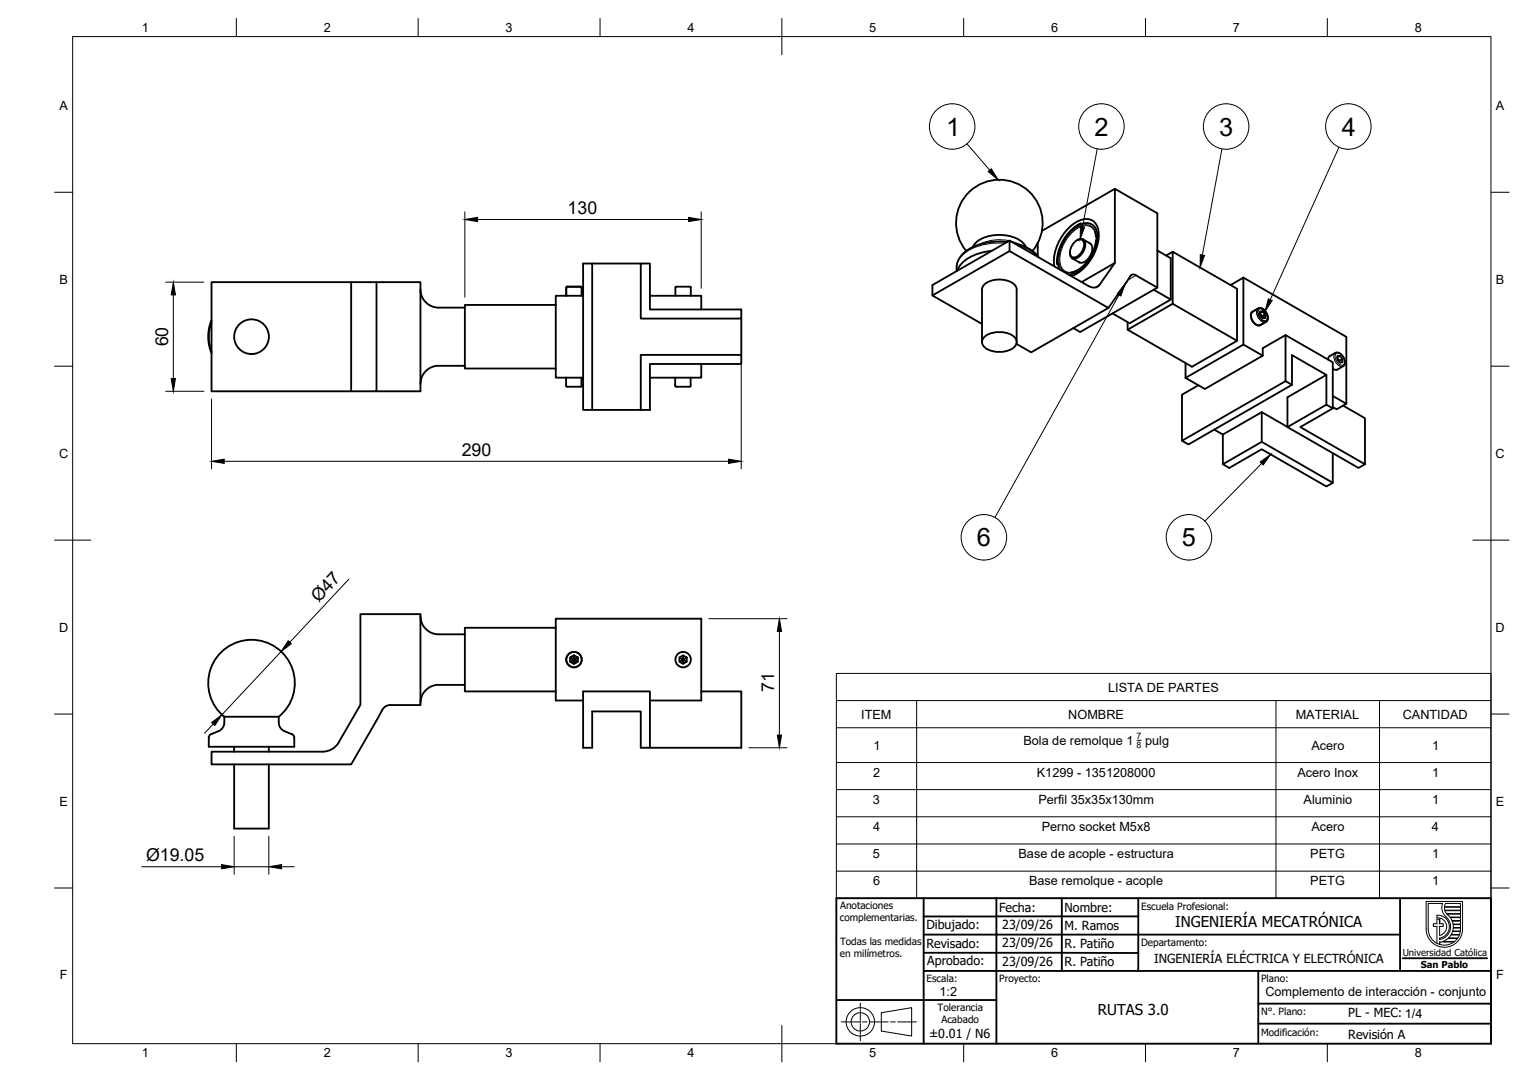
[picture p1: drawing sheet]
<svg xmlns="http://www.w3.org/2000/svg" width="420mm" height="297mm" viewBox="0 0 420 297" stroke-linecap="round" stroke-linejoin="round" font-family="sans-serif">
<!-- layer: Visible -->
<g fill="none" stroke="#000" stroke-width=".51">
<path d="M306.6 51.9l-20.1 11.6M96.6 77.6v30M103.5 77.6h-45.3v30h45.3v-30h12.1v30h-12.1M115.6 79.6a5 5 0 0 0 5 5M160.3 72.5h2.5v40.2h-2.5zM162.8 72.5h13.4M176.2 72.5h2.5v12.6h25.1v2.5h-27.6zM267.5 67.9a7.1 7.1 0 0 1 6.2-3.2 9.5 9.5 0 0 1 8 2.6l.4 .6M272.7 69a11.6 11.6 0 0 0-9.2 4.7l-.3 .8M277 66.6l-4.4-.1-3.2 .7a8 8 0 0 0-6.3 5.6l-.1 1.8M277.6 66.2l-21.2 12.2v2.9l13.6 7.8M277.6 69.1l-21.2 12.2"/>
<path d="M278.7 66.8l3.7 1.3a8.7 8.7 0 0 1 3.2 2.7M283.9 69a11.9 11.9 0 0 0-.9-16.3 11.9 11.9 0 0 0-16.4 0 11.9 11.9 0 0 0-.9 16.3M285.3 66.8v3.6M289.9 73.3a12.7 12.7 0 0 1 7.7-12.9 3.4 3.4 0 0 1 4.5 3.3 13 13 0 0 1-7.5 12.3M291.4 74.1a9.2 9.2 0 0 1 1.7-8.9 7.7 7.7 0 0 1 5.8-3.9 3.5 3.5 0 0 1 2.9 4.3 11.7 11.7 0 0 1-6.5 9.6l-1.5 .3M294.8 71l2 1.2M295.3 66.8a1.52 1.52 0 0 1 1.3-.9 1.52 1.52 0 0 1 1.4 .8 3.7 3.7 0 0 1-2.8 4.1 1.67 1.67 0 0 1-.8-2.5zM296.3 66l-.2 .1M296.3 66a1.38 1.38 0 0 1 1.8 0 1.38 1.38 0 0 1 .3 1.7 3.7 3.7 0 0 1-3.3 3.4 1.45 1.45 0 0 1-.9-1.6M297.2 61.4l-2.5 1.8-1.2 1.3-1.2 1.7-1.3 3-.3 1.7v1.8M297.8 65.8l2 1.2M299.7 66.9a2.59 2.59 0 0 1 0 3.5 2.59 2.59 0 0 1-3 1.7"/>
<path d="M301 63.6l.3 1.4M301.6 65.8l-.2-.9a.87 .87 0 0 1-.1 1.3l-.6 2.7-1.8 3.1-1.2 1.3-1.1 .8-2.1 .8M306.6 72.3l-9.2 5.3M312.4 75.7l5.8 3.4M312.4 75.7l-.4-.2a.92 .92 0 0 0-1.2 .4l-6 8.8-27.2-15.6v-2.9l21.7 12.4a2.17 2.17 0 0 0 3-.2l4.3-6.1v-20.4l11.6 6.8v20.4l-21.2 12.2-1.9-1.1M317.2 79.7l4.7 2.7M318.2 68.9l3.7 2.1v11.4l-11.3 6.5-4.7-2.7M322.5 69.2l-1.8 1.1M338.4 78.4l3.5-2v18.4M341.9 76.4l28.3 16.3v18.3M58.2 88.5a11.8 11.8 0 0 0 0 8.2M58.2 88.1a11.9 11.9 0 0 0 0 9"/>
<path d="M120.6 84.6h7.2M152.8 83.9h-25v17.5h25M155.7 81.4v-2.3a2.61 2.61 0 0 1 2.1-.2h2.1l.1 2.5M160.3 81.4h-7.5v22.5h7.5M176.2 97.6h27.6v2.5h-25.1v12.6h-2.5zM178.7 81.4h14.1v3.7M185.7 81.4v-2.3a2.63 2.63 0 0 1 2.1-.2h2.1v2.5M203.8 87.6v10M270 94.1v-14.5a3.2 3.2 0 0 1 2.9-2.5 6.4 6.4 0 0 1 6.3 1.5l.4 1-.1 14.5M270.8 92.6a6.8 6.8 0 0 1 8.4 .4 1.99 1.99 0 0 1-1 3 6.9 6.9 0 0 1-7.8-.9 1.78 1.78 0 0 1 .4-2.5zM304.8 84.7l-21.3 12.2-4-2.3M310.1 88.6v2.1"/>
<path d="M322.5 83.6l-12.4 7.1 17.7 10.2 12.3-7.2v-14.3l-17.6-10.2v14.4l17.6 10.1M326 99.9v4M346.5 85.7l.7-.1 .7 .9v1h-.7l-.7-.9zM346.5 86.4l.5 .6 .9-.5M346.5 89.4a2.45 2.45 0 0 1-2.6-2.7l.5-1 1.6-.9h.9l.9 .7 .7 1.2 .1 1.2-.3 .5-1.8 1M346.8 87h.2v.3M347.2 97.8v-2l6.3-3.6v12.6M347.2 85.6l-.7 .4M353.5 92.2l13 7.4v12.7M365.6 98l2.1-1.1 1 .5 .8 .9 .3 1.1-.2 1-1.9 1.2M365.6 98l-.4 .9M367.7 97.9h.7l.7 .8v1h-.7l-.7-.8z"/>
<path d="M367.7 98.6l.6 .6 .8-.5M368 99.3l.3-.1v.3M368.4 97.9l-.7 .4M120.6 100.6h7.2M120.6 100.6a5 5 0 0 0-5 5M155.7 106.1a2.46 2.46 0 0 0 2.1 .3h.7a1.31 1.31 0 0 0 1.4-.3M155.7 103.9v2.2M159.9 103.9v2.2M162.8 112.7h13.4M185.7 103.9v2.2M185.7 106.1l.2 .2M189.9 106.1a2.56 2.56 0 0 1-2.1 .3h-1.9"/>
<path d="M189.9 103.9v2.2M192.8 100.1v3.8h-14.1M326 103.9l15.9-9.1 5.3 3-15.9 9.2zM329.5 106l-4.5 2.5v12.7M336.3 119.5v8.2M346.9 113.4l-10.6 6.1-2.4-1.3M346.9 113.4l7.1 4M346.9 113.4v8.1M354 117.5l10.7-6.2 1.8 1-9 5.2 17.8 10.2-1.8 1zM355.3 105.8v-8.1l9.4 5.4-10.7 6.2v8.2M364.7 103.1v8.2M366.5 108.9l3.7 2.1-2.7 1.6-1-.6"/>
<path d="M366.5 101.4l.7 .3 .5-.1M369.3 111.6l6 3.4v12.7M325 121.2l28.5-16.4 1.8 1-28.5 16.4zM336.3 127.7l10.6-6.2 19.6 11.3-1.8 1-17.8-10.2-8.9 5.1zM366.5 124.6v8.2M115.6 169.5a5 5 0 0 0 5 5M120.6 174.5h7.2M152.8 172.7h-25v17.5h25M61.7 197.1h14.9M61.7 197.1a3.4 3.4 0 0 1-1.1 3.7l-2.6 1.2M76.6 197.1a3.4 3.4 0 0 0 1.1 3.7l2.6 1.2M76.7 197.1a11.9 11.9 0 0 0 1.2-17.3 11.9 11.9 0 0 0-17.4 0 11.9 11.9 0 0 0 1.2 17.3"/>
<path d="M105.1 195.2l-8.5 15h-38.4v-3.5h30.6M107.3 193.9h8.3v-25h-16.5v25l-6 10.3M107.3 193.9l-1.2 .3-1 1M120.6 188.4h7.2M120.6 188.3a5 5 0 0 0-5 5.1M156.8 180.8l1-.5 1 .5v1.2l-1 .6-1-.6zM156.8 182l1-.6v1.2M157.8 180.3v1.1l-1-.6M158.8 180.8l-1 .6 1 .6M160.3 192.7h-7.5v-22.5h40v22.5h-14.1M186.8 180.8l1-.5 1 .5v1.2l-1 .6-1-.6zM186.8 182l1-.6v1.2"/>
<path d="M187.8 180.3v1.1l-1-.6M188.8 180.8l-1 .6 1 .6M192.8 190.2h11v15.5h-27.6v-10h-13.4v10h-2.5v-15.5h18.4v15.5M58 201.9l-.6 .7v2.8h23.5v-2.8l-.6-.7M64.4 210.2v17.7h9.5v-17.7M64.4 205.4v1.3M73.9 205.4v1.3M93.1 204.2a5 5 0 0 1-4.3 2.5"/>
<circle cx="69.2" cy="92.6" r="4.8"/>
<circle cx="157.8" cy="181.4" r="2.13"/>
<circle cx="187.8" cy="181.4" r="2.13"/>
</g>
<!-- layer: Visible Narrow -->
<path d="M276.4 66.9a15.3 15.3 0 0 0-12.1 3.6l-1 1.8-.3 1.3M277.5 66.2a11.9 11.9 0 0 0-7.9 .9M277.8 66.3l2.2 .8M280 67.5a10.9 10.9 0 0 1 5.3 3.1M301 63.6a2.87 2.87 0 0 0-4.4-1 10.6 10.6 0 0 0-5.1 9.9 2.69 2.69 0 0 0 3 2.4M301.4 64.9a2.96 2.96 0 0 0-4.4-2.7 10.9 10.9 0 0 0-5.7 10.2 2.98 2.98 0 0 0 4.8 2.1 11.4 11.4 0 0 0 5.3-8.5M302.3 78.4l-1.3 .7M312.4 75.7l-2.3 1.4M346 84.8a2.45 2.45 0 0 0 1 3.6l1.1 .1M346.2 85a1.67 1.67 0 0 1 2.2 1.5 1.02 1.02 0 0 1 .1 1.3 1.02 1.02 0 0 1-1.3 .3 2.43 2.43 0 0 1-1-3.1zM367.2 97a2.45 2.45 0 0 0 1.1 3.6l1 .1M367.4 97.3a1.67 1.67 0 0 1 2.2 1.4 1.02 1.02 0 0 1 .1 1.3 1.02 1.02 0 0 1-1.3 .3 2.43 2.43 0 0 1-1-3z" fill="none" stroke="#000" stroke-width=".27"/>
<!-- layer: BORDER -->
<g fill="none" stroke="#000" stroke-width=".27">
<path d="M20 10.1h390v276.9h-390zM65 5.1v5M115 5.1v5M165 5.1v5M215 5.1v10M265 5.1v5M315 5.1v5M365 5.1v5M15 52.9h5M410 52.9h5M15 100.7h5M410 100.7h5"/>
<path d="M15 148.6h10M405 148.6h10M15 196.4h5M410 196.4h5M15 244.2h5M410 244.2h5M65 287v5M115 287v5M165 287v5M215 282.1v9.9M265 287v5M315 287v5"/>
<path d="M365 287v5"/>
</g>
<!-- layer: Title (ISO) -->
<g fill="none" stroke="#000" stroke-width=".51">
<path d="M230 247h180v40h-180zM254 252.1v14.9h20v-9.9h-20M254 252.1h20M254 247v5.1M274 252h39M274 252.1v5h111M274 247v5.1M292 247v20M313 247v20M385 247v20M230 275h44M254 262.1h59"/>
<path d="M254 267v20M346 267h-72v20M385.7 263.6h23.2M410 276h-64v5.5M410 267h-64v9M409.9 281.5h-63.9v5.5"/>
</g>
<circle cx="274" cy="257.1" r=".25" fill="#000"/>
<g fill="none" stroke="#000" stroke-width=".27">
<path d="M236.6 275.9v1.6M236.6 277.7v.5M236.6 278.5v2.1M242.3 278.5l8.4-1.4v7.9l-8.4-1.4zM231.4 281.1h5.1M236.6 280.8v.5M236.6 281.6v2M236.6 283.9v.5M236.6 284.6v1.6M237.2 281.1h1.2M239.1 281.1h5.1M244.9 281.1h1.3"/>
<path d="M246.8 281.1h5.2"/>
<circle cx="236.6" cy="281" r="3.9"/>
<circle cx="236.6" cy="281" r="2.53"/>
</g>
<!-- layer: TITLEBLOCK -->
<g fill="none" stroke="#000" stroke-width=".27">
<path d="M392.2 247.9h10v7.6a5 5 0 0 1-5 5 5 5 0 0 1-5-5zM395.1 252.5v-.8a3.2 3.2 0 0 1 3.4 2.8 3.2 3.2 0 0 1-2.6 3.5M395.1 252.5a2.44 2.44 0 0 1 2.7 2 2.44 2.44 0 0 1-1.9 2.8M395.9 257.3v-2.5h1v-.8h-1v-1.2h-.8v1.2h-1v.8h1v4.7M395.9 259.1v.7M396.7 258.9l1.4-.8h2.7l-.8 .8zM397.2 249.5h4.4v.8h-4.3zM397.2 249.4l.3-.9h4.1v.9h-4.4M397.3 250.5l.5 .8h3.8v-.8h-4.3M397.6 252.2a3.5 3.5 0 0 1 1.2 3.7 3.5 3.5 0 0 1-2.9 2.5v-.4M397.6 252.2l-1-1.4-.1-1.2 .2-1.1h-4v7a4.4 4.4 0 0 0 2.5 4 4.4 4.4 0 0 0 4.6-.4h-3.9M397.9 251.4h3.7v.8h-2.9l-.6-.6"/>
<path d="M398.8 252.4h2.8v.8h-2.3zM399 257.2h2.3l-.4 .8h-2.6zM399.3 253.3l2.3 .1v.8l-2-.1zM399.4 256.2h2.1l-.2 .8h-2.2zM399.6 254.3h2v.8h-2zM401.6 256.1v-.8h-2l-.1 .8h2.1"/>
</g>
<path d="M395.9 252.8v1.2M395.9 258v.4M395.9 259.1v.7M397.9 251.4l.2 .2" fill="none" stroke="#000" stroke-width=".36"/>
<!-- layer: Custom Tables -->
<path d="M230 185.2h180v61.8h-180zM230 192.7h180M252.1 192.7v54.3M350.9 192.7v54.3M379.3 192.7v54.3M230 200.2h180M230 209.7h180M230 217.2h180M312.7 203.6h1.1M230 224.6h180M230 232.1h180M230 239.6h180" fill="none" stroke="#000" stroke-width=".27"/>
<!-- layer: Balloons -->
<g fill="none" stroke="#000" stroke-width=".27">
<circle cx="261.8" cy="34.8" r="6.3"/>
<circle cx="302.9" cy="34.8" r="6.3"/>
<circle cx="337.2" cy="34.8" r="6.3"/>
<circle cx="370.8" cy="34.8" r="6.3"/>
<circle cx="270.5" cy="147.8" r="6.3"/>
<circle cx="326.9" cy="147.8" r="6.3"/>
</g>
<!-- layer: 0 -->
<path d="M271.7 47.2l.9-.8 1.8 3.1zM297.1 62.3l1.1 .2-1.2 3.3zM330.1 70l1.1 .3-1.2 3.3zM309.4 78.1l-1.2 3.3-1-.6zM348.8 82.2l1 .5-1.9 2.9zM346.5 127l2.9-2-2.1 2.9z" fill="#000" stroke="#000" stroke-width=".27"/>
<path d="M265.9 39.5l6.3 7.3M301.7 40.9l-4 21.5M336 41l-5.4 29.2M368.2 40.5l-18.9 41.9M307.7 81.1l-34.1 61.2M346.9 127.5l-15.6 15.8" fill="none" stroke="#000" stroke-width=".27"/>
<!-- layer: FD_Dimensions -->
<g fill="none" stroke="#000" stroke-width=".27">
<path d="M127.8 58.3v23.5M192.8 58.3v21M45.6 77.6h10.5M131.3 60.4h58M47.7 81.1v23M203.8 99.7v29.3M45.6 107.6h10.5M58.2 109.7v19.3M61.7 126.9h138.6M95.9 159.3l-16.2 17.3M77.3 179.2l-16.3 17.4M194.9 170.2h21.5"/>
<path d="M214.3 173.7v28.5M58.6 199.1l-2.4 2.6M205.9 205.7h10.5M38.9 238.4h22M64.4 230v10.5M64.4 238.4h9.5M73.9 230v10.5M77.4 238.4h3.5"/>
</g>
<path d="M127.8 60.4l3.5-.6v1.1zM189.3 59.8l3.5 .6-3.5 .5zM47.7 77.6l.5 3.5h-1.1zM47.1 104.1h1.1l-.5 3.5zM58.2 126.9l3.5-.6v1.2zM200.3 126.3l3.5 .6-3.5 .6zM79.2 176.2l.9 .8-2.8 2.2zM214.3 170.2l.6 3.5h-1.2zM58.2 198.7l2.8-2.1-1.9 2.9zM213.7 202.2h1.2l-.6 3.5zM60.9 237.8l3.5 .6-3.5 .6zM73.9 238.4l3.5-.6v1.2z" fill="#000" stroke="#000" stroke-width=".27"/>
<g font-size="7">
<text x="260.1" y="37.3">1</text>
<text x="301" y="37.3">2</text>
<text x="335.2" y="37.3">3</text>
<text x="368.9" y="37.3">4</text>
<text x="268.6" y="150.2">6</text>
<text x="325" y="150.2">5</text>
</g>
<g font-size="4.9">
<text x="156.1" y="58.9">130</text>
<text x="46.2" y="95.3" transform="rotate(-90 46.2 95.3)">60</text>
<text x="127" y="125.4">290</text>
<text x="87.7" y="165.8" transform="rotate(-47 87.7 165.8)">Ø47</text>
<text x="212.9" y="190.3" transform="rotate(-90 212.9 190.3)">71</text>
<text x="40.2" y="236.8">Ø19.05</text>
</g>
<g font-size="4.1">
<text x="323.2" y="255.1">INGENIERÍA MECATRÓNICA</text>
<text x="301.9" y="279.1">RUTAS 3.0</text>
</g>
<g font-size="3.5">
<text x="39" y="8.8">1</text>
<text x="89" y="8.8">2</text>
<text x="139" y="8.8">3</text>
<text x="189" y="8.8">4</text>
<text x="239" y="8.8">5</text>
<text x="289" y="8.8">6</text>
<text x="339" y="8.8">7</text>
<text x="389" y="8.8">8</text>
<text x="16.3" y="30.2">A</text>
<text x="411.3" y="30.2">A</text>
<text x="16.3" y="78">B</text>
<text x="411.3" y="78">B</text>
<text x="16.2" y="125.9">C</text>
<text x="411.2" y="125.9">C</text>
<text x="16.2" y="173.7">D</text>
<text x="411.2" y="173.7">D</text>
<text x="304.7" y="190.2">LISTA DE PARTES</text>
<text x="236.8" y="197.7">ITEM</text>
<text x="293.8" y="197.7">NOMBRE</text>
<text x="356.3" y="197.7">MATERIAL</text>
<text x="385.7" y="197.7">CANTIDAD</text>
<text x="240.2" y="206.2">1</text>
<text x="281.4" y="204.9">Bola de remolque 1</text>
<text x="314.9" y="204.9">pulg</text>
<text x="360.6" y="206.2">Acero</text>
<text x="393.8" y="206.2">1</text>
<text x="240.1" y="213.6">2</text>
<text x="285.1" y="213.6">K1299 - 1351208000</text>
<text x="356.7" y="213.6">Acero Inox</text>
<text x="393.8" y="213.6">1</text>
<text x="16.3" y="221.6">E</text>
<text x="240.1" y="221.1">3</text>
<text x="285.5" y="221.1">Perfil 35x35x130mm</text>
<text x="358.5" y="221.1">Aluminio</text>
<text x="393.8" y="221.1">1</text>
<text x="411.3" y="221.6">E</text>
<text x="240.1" y="228.5">4</text>
<text x="286.4" y="228.6">Perno socket M5x8</text>
<text x="360.6" y="228.5">Acero</text>
<text x="393.7" y="228.5">4</text>
<text x="240.1" y="236">5</text>
<text x="280.1" y="236">Base de acople - estructura</text>
<text x="360.3" y="236.1">PETG</text>
<text x="393.8" y="236">1</text>
<text x="240.1" y="243.5">6</text>
<text x="283" y="243.5">Base remolque - acople</text>
<text x="360.3" y="243.5">PETG</text>
<text x="393.8" y="243.5">1</text>
<text x="16.4" y="269.4">F</text>
<text x="411.4" y="269.4">F</text>
<text x="258.3" y="273.9">1:2</text>
<text x="348" y="274.1">Complemento de interacción - conjunto</text>
<text x="39" y="290.8">1</text>
<text x="89" y="290.8">2</text>
<text x="139" y="290.8">3</text>
<text x="189" y="290.8">4</text>
<text x="239" y="290.8">5</text>
<text x="289" y="290.8">6</text>
<text x="339" y="290.8">7</text>
<text x="389" y="290.8">8</text>
</g>
<g font-size="3.4">
<text x="274.7" y="250.8">Fecha:</text>
<text x="292.7" y="250.8">Nombre:</text>
<text x="254.7" y="255.5">Dibujado:</text>
<text x="275.6" y="255.6">23/09/26</text>
<text x="292.7" y="255.9">M. Ramos</text>
<text x="254.7" y="260.8">Revisado:</text>
<text x="275.6" y="260.6">23/09/26</text>
<text x="292.7" y="260.8">R. Patiño</text>
<text x="255" y="265.5">Aprobado:</text>
<text x="275.6" y="265.6">23/09/26</text>
<text x="292.7" y="265.8">R. Patiño</text>
<text x="317.4" y="264.7">INGENIERÍA ELÉCTRICA Y ELECTRÓNICA</text>
<text x="370.7" y="279.8">PL - MEC: 1/4</text>
<text x="255.5" y="285.5">±0.01 / N6</text>
<text x="370.7" y="285.7">Revisión A</text>
</g>
<g font-size="2.8">
<text x="231" y="250.1">Anotaciones</text>
<text x="313.8" y="250.2">Escuela Profesional:</text>
<text x="230.9" y="253.4">complementarias.</text>
<text x="230.9" y="263.2">en milímetros.</text>
<text x="231" y="259.9">Todas las medidas</text>
<text x="313.8" y="260.1">Departamento:</text>
<text x="254.8" y="270.1">Escala:</text>
<text x="274.8" y="270.1">Proyecto:</text>
<text x="346.8" y="270.1">Plano:</text>
<text x="257.8" y="278.1">Tolerancia</text>
<text x="258.8" y="281.4">Acabado</text>
<text x="346.8" y="279.1">N°. Plano:</text>
<text x="346.8" y="284.8">Modificación:</text>
</g>
<g font-size="2.6">
<text x="385.7" y="263">Universidad Católica</text>
<text x="390.7" y="266.2">San Pablo</text>
</g>
<g font-size="2.4">
<text x="312.5" y="203.3">7</text>
<text x="312.5" y="205.7">8</text>
</g>
</svg>
